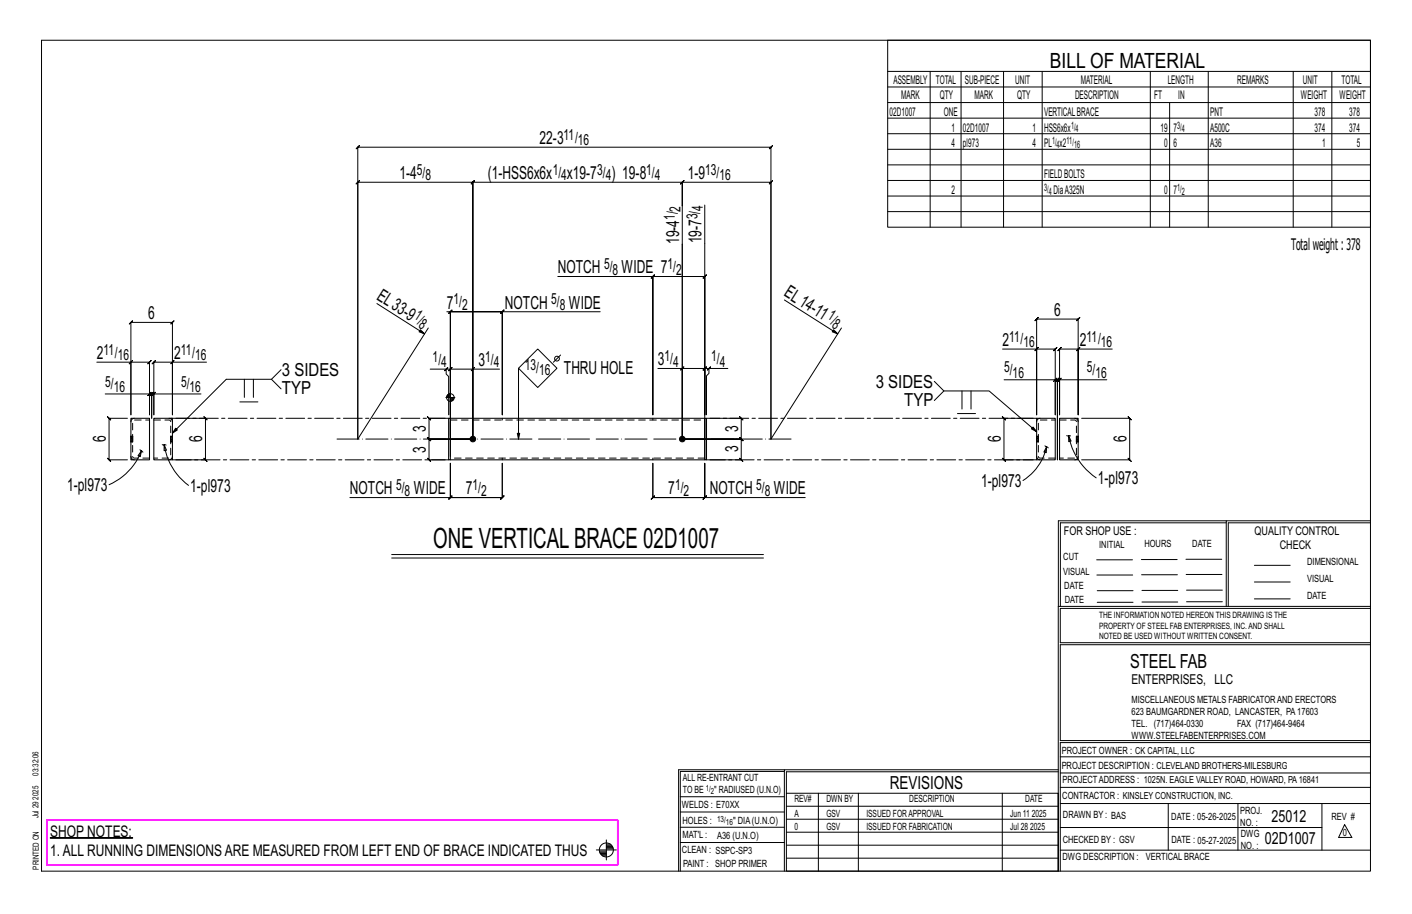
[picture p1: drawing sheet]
<svg xmlns="http://www.w3.org/2000/svg" width="432mm" height="279mm" viewBox="0 0 432 279" stroke-linecap="round" stroke-linejoin="round" font-family="sans-serif">
<g fill="#000" stroke="#000" stroke-width=".31">
<path d="M15.4 256.1h25.2v.1h-25.2z"/>
<circle cx="144.6" cy="134.2" r=".86"/>
<circle cx="208.6" cy="134.2" r=".86"/>
</g>
<g fill="none" stroke="#000" stroke-width=".31">
<path d="M12.7 12.3h406.4v254h-406.4zM271.5 12.3h147.6v57.2h-147.6zM271.5 21.8h147.6M271.5 26.6h147.6M271.5 31.4h147.6M271.5 36.1h147.6M284.5 21.8v47.7M293.9 21.8v47.7M306.9 21.8v47.7M318.7 21.8v47.7M351.8 21.8v47.7M357.7 31.4v38.1"/>
<path d="M369.5 21.8v47.7M395.5 21.8v47.7M407.3 21.8v47.7M271.5 40.9h147.6M271.5 45.6h147.6M271.5 50.4h147.6M271.5 55.2h147.6M271.5 59.9h147.6M208.6 74.7v59.5zM208.6 62.9v71.3v-21.6h-7.4M215.5 62.7v64.1M271.5 64.7h147.6"/>
<path d="M115.3 92.8l14.5 9.3-1.6-.7 .4-.6 1.2 1.3M136.6 95.3h1.1v31.5v-31.5M137.2 95.8l1-1zM137.7 95.3l-.5 .5 1-1zM153.6 95.3l.5-.5-1 1zM153.6 95.3h-15.9h15.9l-.5 .5 1-1-.5 .5v31.5v-31.5h29.9M170.6 84.5h29v42.3v-42.3l-.5 .5 1-1-.5 .5h15.9l-.5 .5 1-1-.5 .5v42.3M199.6 84.5h15.9l-.5 .5 1-1-.5 .5v42.3M200.1 84l-1 1zM239.9 91.7l16.3 10.4-1.7-.7 .4-.6 1.3 1.3M29.6 110.7h10.4v16.1v-28.2l-.5 .5 1-1-.5 .5h12.7l-.5 .5 1-1-.5 .5v28.2v-16.1h10.5M40 110.7l-.5 .5 1-1z"/>
<path d="M40 110.7h5.7l-.5 .5 1-1-.5 .5v16.1v-6.4h-13.5M52.7 110.7l.5-.5-1 1zM52.7 110.7h-5.7l.5-.5-1 1 .5-.5v16.1v-6.4h14.5M74.7 115.9v5.6M77.5 115.9v5.6M83 115.9l3 3M86 113l-3 2.9h-13.8l-16.5 16.5 1-1.5 .5 .5-1.5 1M131 100.3l-21.6 33.9M131.6 112.8h4.8v1.5l.8 .8v11.7M136.4 112.8l.5-.5-1 1zM136.4 112.8h1.3l-.5 .5 1-1-.5 .8M144.6 112.8h-6.9l.5-.5-1 1 .5-.5v21.4"/>
<path d="M145.1 112.3l-1 1zM152.8 112.8h-8.2v21.4M158.6 112.6v21.6l-.4-1.7h.7l-.3 1.7M164.4 106.7l5.9 5.9-5.9 5.9-5.8-5.9zM171.4 108.5l-2.2 2.2M208.6 112.6h6.9l-.5 .5 1-1-.5 .5v21.6M209.1 112.1l-1 1zM216.8 112.6h-1.3l.5-.5-1 1 .5-.5v14.2M217.3 112.1l-1 1zM222.6 112.6h-5.8v1.5l-.7 .8v11.9M257.3 100.3l-21.5 33.9M285.7 116.6l2.9 2.9h13.9l14.5 12.5-1.6-.9 .5-.6 1.1 1.5"/>
<path d="M288.6 119.5l-2.9 2.9M294.2 119.5v5.5M296.9 119.5v5.5M306.6 106.7h10.4v20.1v-29.3l-.5 .5 1-1-.5 .5h12.7l-.5 .5 1-1-.5 .5v29.3v-20.1h10.4M316.5 107.2l1-1zM317 106.7h5.7l-.5 .5 1-1-.5 .5v20.1v-10.7h-15.6M322.2 116.6l1-1zM322.7 116.1h.7l-.5 .5 1-1-.5 .5v24.5v-24.5l-.5 .5 1-1-.5 .5h.6M324 116.1l.5-.5-1 1zM329.2 107.2l1-1zM329.7 106.7h-5.7l.5-.5-1 1 .5-.5v20.1v-10.7h14.5M39 127.9h-5.6l-.5-.5 1 1-.5-.5v12.7l-.5-.5 1 1-.5-.5h5.6"/>
<path d="M42.8 137.5l.5 .4M43.3 137.9l-.4 1.7-.7-.3zM43.3 137.9a18.7 18.7 0 0 1-9.9 10.3M43.3 137.9l.4 .4M45.2 120.9l1-1zM45.7 120.4h.7l-.5 .5 1-1-.5 .5v7.5v-7.5l-.5 .5 1-1-.5 .5h.6M47 120.4l.5-.5-1 1zM49.6 135.9l.6 .1M50.2 136l.7 1.6-.7 .2zM50.2 136a18.9 18.9 0 0 0 7.5 12.4M50.2 136l.6 .1M53.8 127.9h9l-.5-.5 1 1-.5-.5v12.7l-.5-.5 1 1-.5-.5h-9"/>
<path d="M73.3 122.9h5.6M109.4 134.2v-89.2l-.5 .5 1-1-.5 .5h126.4l-.5 .5 1-1-.5 .5v89.2M109.4 134.2v-78.5l-.5 .5 1-1-.5 .5h35.2l-.5 .5 1-1-.5 .5v78.5v-78.5l-.5 .5 1-1-.5 .5h64l-.5 .5 1-1-.5 .5v7.2v-7.2l-.5 .5 1-1-.5 .5h27.2l-.5 .5 1-1-.5 .5v78.5M136.1 127.9h-4.9l-.5-.5 1 1-.5-.5v6.3l-.5-.5 1 1-.5-.5h13.4h-13.4l-.5-.5 1 1-.5-.5v6.4l-.5-.5 1 1-.5-.5h4.9M136.3 121.5h2.8M136.7 121v.5M136.9 120.7v.8M137.1 120.5v1M137.3 120.4v1.1M137.5 120.4v1.1M137.7 120.1v13.1M137.9 121.5v1.2"/>
<path d="M138.1 121.5v1.1M138.4 121.5v1M138.6 121.5v.8M138.8 121.5v.5M217.1 127.9h9.6l-.5-.5 1 1-.5-.5v6.3l-.5-.5 1 1-.5-.5h-18.1h18.1l-.5-.5 1 1-.5-.5v6.4l-.5-.5 1 1-.5-.5h-9.6M292.8 126.4h5.5M316 127.9h-9l-.5-.5 1 1-.5-.5v12.7l-.5-.5 1 1-.5-.5h9M319.6 136.3l.5 .3M320.1 136.6l-.2 1.8-.7-.2zM320.1 136.6a16.4 16.4 0 0 1-7.3 10.3M320.1 136.6l.5 .3M326.2 133.2h.6"/>
<path d="M326.8 133.2l.8 1.6-.8 .2zM326.8 133.2a20.1 20.1 0 0 0 8.4 12.9M326.8 133.2l.6 .1M330.8 127.9h14.7l-.5-.5 1 1-.5-.5v12.7l-.5-.5 1 1-.5-.5h-14.7M107 152.1h30.7v-10.5v10.5l-.5 .5 1-1-.5 .5h15.9l-.5 .5 1-1-.5 .5v-10.5v10.5l.5-.5-1 1 .5-.5h-15.9M137.2 152.6l1-1zM215.5 152.1l.5-.5-1 1zM215.5 152.1h-15.9l.5-.5-1 1 .5-.5v-10.5v10.5l-.5 .5 1-1-.5 .5h15.9l-.5 .5 1-1-.5 .5v-10.5v10.5h30.7M375 159.8h-50.7v25.6M375 159.2h-51.3l-.1 107.1M419.1 159.2h-44.1v26.2M419.1 159.8h-43.5v25.6"/>
<path d="M119.8 169.5h113.7M119.8 170.6h113.7M335.4 171.1h10.9M335.4 175.8h11M349 171h11M349.1 175.7h11M362.7 171h10.9M362.7 175.6h11M383.6 172.8h11M383.6 177.9h11M323.7 185.4h95.4M335.5 184.1h11"/>
<path d="M335.5 180.6h11M349.2 184h11M349.2 180.5h11M362.9 180.4h10.9M362.9 184h10.9M383.6 183.1h11M419.1 186h-94.9v10.5h94.9M419.1 197.1h-94.9v29.3h94.9v.6h-94.9v39.3M239.9 235.8h-31.9v30.5M239.9 235.3h-32.4v31M323.6 235.3h-83.7v31M323.6 235.9h-83.1v6.6"/>
<path d="M324.2 236.3h94.9M324.2 231.4h94.9M182.4 259.8h6.1M185.4 256.8v6.1M185.4 258.7h1.9M185.4 258.4h1.6M185.4 259.5h2.1M185.4 259.1h2M185.4 258h1.2M208 252.9h31.9M208 257.5h31.9M208 243.6h31.9"/>
<path d="M208 248.2h31.9M240.5 242.5h83.1v23.8h-83.1zM240.5 258.4h83.1M240.5 254.4h83.1M240.5 250.4h83.1M240.5 246.5h83.1M250.3 242.5v23.8M262.5 242.5v23.8M306.5 242.5v23.8M324.2 253h80.1M324.2 245.6h94.9M324.2 259.9h94.9"/>
<path d="M324.2 240.7h94.9M357.3 245.6v14.3M378.6 245.6v14.3M404.3 245.6v14.3M411.2 252.1l2.2 3.9h-4zM183.3 260.2h2.1M183.4 260.5h2M183.5 260.9h1.9M183.8 261.3h1.6M184.3 261.6h1.1M240.5 262.3h83.1"/>
<circle cx="170.3" cy="109.6" r=".74"/>
<circle cx="137.7" cy="121.5" r="1.16"/>
<circle cx="185.4" cy="259.8" r="2.14"/>
</g>
<path d="M14.3 250.7h174.6v13.7h-174.6z" fill="none" stroke="#f0f" stroke-width=".5"/>
<g fill="none" stroke="#000" stroke-width=".32">
<path d="M40 133.4h.1M40 135.1h.1M40 127.9h5.7v12.7h-5.7zM40.6 133.4h.1M40.6 135.1h.1M47 127.9h5.7v12.7h-5.7zM52.2 133.4h.1M52.2 135.1h.1M52.7 133.4h.1M52.7 135.1h.1M137.2 127.9h.5v12.7h-.5zM137.7 127.9h77.8v12.7h-77.8"/>
<path d="M137.7 128.9v10.6M215.5 127.9h.6v12.7h-.6zM317 133.4h.1M317 135.1h.1M317 127.9h5.7v12.7h-5.7zM317.5 133.4h.1M317.5 135.1h.1M324 127.9h5.7v12.7h-5.7zM329.2 133.4h.1M329.2 135.1h.1M329.7 133.4h.1M329.7 135.1h.1"/>
</g>
<g fill="none" stroke="#000" stroke-width=".31" stroke-dasharray="2 1.4">
<path d="M40 133.9h.6v.3h-.6zM40 133.9v-.3h.6v.3M40 133.6v-.2h.6v.2M40 133.4h.1M40 135.1v-.1M40 134.8v.2l.6 .1M40 134.5v.3h.6v.2M40 134.2v.3h.6v.3M40 139.5a1.06 1.06 0 0 0 1.1 1.1M40 135.1h.6M40.6 133.4h-.6M40.6 133.4h.1"/>
<path d="M40.6 134.2v.3M41.1 127.9a1.06 1.06 0 0 0-1.1 1M47 128.4h4.7l.3 .2 .2 .3v10.8l-.5 .3h-4.7M52.2 134.2h.5v.3h-.5zM52.2 135.1v-.1M52.2 134.2v-.3M52.2 135.1h.5M52.7 128.9a1.06 1.06 0 0 0-1-1M52.7 133.4h-.5M52.7 134.5v.3h-.5v-.3M52.7 134.8v.2h-.5v-.2M52.7 135v.1"/>
<path d="M52.7 133.4h.1M52.7 133.6v-.2h-.5M52.7 133.9v-.3h-.5v-.2M52.7 134.2v-.3h-.5v-.3M137.7 128.4h77.8M153.6 127.9v.5M199.6 128.4v-.5M317 133.9h.6v.3h-.6zM317 133.9v-.3h.6v.3M317 133.6v-.2h.6v.2M317 133.4h.1M317 135.1v-.1"/>
<path d="M317 134.8v.2l.6 .1M317 134.5v.3h.6v.2M317 134.2v.3h.6v.3M317 139.5a1.06 1.06 0 0 0 1.1 1.1M317 135.1h.5M317.5 133.4h-.5M317.6 133.4h.1M317.6 134.2v.3M318.1 127.9a1.06 1.06 0 0 0-1.1 1M324 128.4h4.7l.3 .2 .2 .3-.1 10.8-.4 .3h-4.7M329.2 134.2h.5v.3h-.5zM329.2 135.1v-.1"/>
<path d="M329.2 134.2v-.3M329.2 135.1h.5M329.7 128.9a1.06 1.06 0 0 0-1-1M329.7 133.4h-.5M329.7 134.5v.3h-.5v-.3M329.7 134.8v.2h-.5v-.2M329.7 135v.1M329.7 133.4h.1M329.7 133.6v-.2h-.5M329.7 133.9v-.3h-.5v-.2M329.7 134.2v-.3h-.5v-.3M45.7 140h-4.6l-.4-.1-.1-.4v-10.8l.5-.3h4.6"/>
<path d="M51.7 140.6a1.06 1.06 0 0 0 1-1.1M153.6 140v.6M199.6 140.6v-.6M215.5 140h-77.8M322.7 140h-4.6l-.4-.1-.2-.4 .1-10.8 .5-.3h4.6M328.7 140.6a1.06 1.06 0 0 0 1-1.1"/>
</g>
<path d="M103.1 134.2h139" fill="none" stroke="#000" stroke-width=".31" stroke-dasharray="6.8 1 0 1"/>
<path d="M137.2 127.9h-85.5M317 127.9h-100.9M52.7 140.6h84.5M216.1 140.6h100.9" fill="none" stroke="#000" stroke-width=".31" stroke-dasharray="5.8 1 1 1"/>
<text font-size="8.6" x="132.5" y="167.6">ONE VERTICALBRACE 02D1007</text>
<text font-size="6.4" x="321.1" y="20.7">BILL OF MATERIAL</text>
<text font-size="5.9" x="345.6" y="204.1">STEEL FAB</text>
<g font-size="5.5">
<text x="165" y="44">22-3</text>
<text x="122.2" y="54.7">1-4</text>
<text x="149.2" y="54.7">(1-HSS6x6x</text>
<text x="173.4" y="54.7">x19-7</text>
<text x="187" y="54.7">) 19-8</text>
<text x="210.3" y="54.7">1-9</text>
<text x="207.7" y="74.7" transform="rotate(-90 207.7 74.7)">19-4</text>
<text x="214.5" y="74.4" transform="rotate(-90 214.5 74.4)">19-7</text>
<text x="170.6" y="83.5">NOTCH</text>
<text x="190.1" y="83.5">WIDE 7</text>
<text x="114.9" y="91.4" transform="rotate(32 114.9 91.4)">EL3 -9</text>
<text x="136.6" y="94.3">7</text>
<text x="154.4" y="94.3">NOTCH</text>
<text x="173.9" y="94.3">WIDE</text>
<text x="239.5" y="90.3" transform="rotate(32 239.5 90.3)">EL14-11</text>
<text x="45.4" y="97.6">6</text>
<text x="322.3" y="96.5">6</text>
<text x="306.6" y="105.7">2</text>
<text x="330.2" y="105.7">2</text>
<text x="29.6" y="109.7">2</text>
<text x="53.3" y="109.7">2</text>
<text x="146.4" y="111.8">3</text>
<text x="201.2" y="111.6">3</text>
<text x="86.2" y="115">3 SIDES</text>
<text x="172.4" y="114.3">THRU HOLE</text>
<text x="267.8" y="118.5">3 SIDES</text>
<text x="86.2" y="120.5">TYP</text>
<text x="276.5" y="124">TYP</text>
<text x="32.4" y="135.2" transform="rotate(-90 32.4 135.2)">6</text>
<text x="61.8" y="135.2" transform="rotate(-90 61.8 135.2)">6</text>
<text x="130.2" y="132.1" transform="rotate(-90 130.2 132.1)">3</text>
<text x="225.7" y="132.1" transform="rotate(-90 225.7 132.1)">3</text>
<text x="306" y="135.2" transform="rotate(-90 306 135.2)">6</text>
<text x="344.5" y="135.2" transform="rotate(-90 344.5 135.2)">6</text>
<text x="130.2" y="138.4" transform="rotate(-90 130.2 138.4)">3</text>
<text x="225.7" y="138.1" transform="rotate(-90 225.7 138.1)">3</text>
<text x="300" y="148.8">1-pl973</text>
<text x="335.7" y="148">1-pl973</text>
<text x="20.5" y="150.1">1-pl973</text>
<text x="58.2" y="150.3">1-pl973</text>
<text x="107" y="151.1">NOTCH</text>
<text x="126.5" y="151.1">WIDE</text>
<text x="142.5" y="151.1">7</text>
<text x="204.4" y="151.1">7</text>
<text x="217.1" y="151.1">NOTCH</text>
<text x="236.6" y="151.1">WIDE</text>
<text x="272.2" y="241.1">REVISIONS</text>
</g>
<g font-size="5.1">
<text x="388.9" y="251.3">25012</text>
<text x="386.8" y="258.1">02D1007</text>
</g>
<g font-size="4.9">
<text x="394.8" y="76.4">Totalweight : 378</text>
<text x="15.4" y="255.8">SHOP NOTES:</text>
<text x="15.4" y="261.6">1.ALL RUNNING DIMENSIONSARE MEASURED FROM LEFT END OF BRACE INDICATED THUS</text>
</g>
<g font-size="4.7">
<text x="172.4" y="42.8">11/</text>
<text x="176.7" y="44.4">16</text>
<text x="127.5" y="53.5">5/</text>
<text x="169" y="53.5">1/</text>
<text x="182.6" y="53.5">3/</text>
<text x="197.6" y="53.5">1/</text>
<text x="215.7" y="53.5">13/</text>
<text x="130.1" y="55.1">8</text>
<text x="171.6" y="55.1">4</text>
<text x="185.2" y="55.1">4</text>
<text x="200.2" y="55.1">4</text>
<text x="220" y="55.1">16</text>
<text x="208.1" y="64.7" transform="rotate(-90 208.1 64.7)">2</text>
<text x="214.9" y="64.4" transform="rotate(-90 214.9 64.4)">4</text>
<text x="206.4" y="67.3" transform="rotate(-90 206.4 67.3)">1/</text>
<text x="213.3" y="67" transform="rotate(-90 213.3 67)">3/</text>
<text x="184.7" y="82.3">5/</text>
<text x="187.3" y="83.9">8</text>
<text x="204.2" y="82.3">1/</text>
<text x="206.8" y="83.9">2</text>
<text x="138.7" y="93.1">1/</text>
<text x="141.3" y="94.7">2</text>
<text x="168.5" y="93.1">5/</text>
<text x="171.2" y="94.7">8</text>
<text x="126.5" y="97.3" transform="rotate(32 126.5 97.3)">1/</text>
<text x="127.8" y="100.1" transform="rotate(32 127.8 100.1)">8</text>
<text x="252.8" y="97.3" transform="rotate(32 252.8 97.3)">1/</text>
<text x="254.1" y="100.1" transform="rotate(32 254.1 100.1)">8</text>
<text x="308.6" y="104.5">11/</text>
<text x="313" y="106.1">16</text>
<text x="332.3" y="104.5">11/</text>
<text x="336.6" y="106.1">16</text>
<text x="31.7" y="108.5">11/</text>
<text x="36" y="110.1">16</text>
<text x="55.3" y="108.5">11/</text>
<text x="59.7" y="110.1">16</text>
<text x="132.3" y="110.6">1/</text>
<text x="134.9" y="112.3">4</text>
<text x="148.4" y="110.6">1/</text>
<text x="151" y="112.3">4</text>
<text x="160.5" y="113.1">13/</text>
<text x="203.2" y="110.4">1/</text>
<text x="205.8" y="112.1">4</text>
<text x="217.5" y="110.4">1/</text>
<text x="220.1" y="112.1">4</text>
<text x="307.1" y="113.9">5/</text>
<text x="332.4" y="113.9">5/</text>
<text x="32.2" y="118.2">5/</text>
<text x="34.8" y="119.9">16</text>
<text x="55.4" y="118.2">5/</text>
<text x="58" y="119.9">16</text>
<text x="164.9" y="114.8">16</text>
<text x="309.7" y="115.5">16</text>
<text x="335" y="115.5">16</text>
<text x="121.1" y="149.9">5/</text>
<text x="144.5" y="149.9">1/</text>
<text x="206.4" y="149.9">1/</text>
<text x="231.2" y="149.9">5/</text>
<text x="123.7" y="151.5">8</text>
<text x="147.1" y="151.5">2</text>
<text x="209" y="151.5">2</text>
<text x="233.9" y="151.5">8</text>
</g>
<text font-size="4.2" x="346" y="209.1">ENTERPRISES, LLC</text>
<g font-size="3.7">
<text x="273.2" y="25.6">ASSEMBLY</text>
<text x="286.2" y="25.6">TOTAL</text>
<text x="295.1" y="25.6">SUB-PIECE</text>
<text x="310.4" y="25.6">UNIT</text>
<text x="330.5" y="25.6">MATERIAL</text>
<text x="357.1" y="25.6">LENGTH</text>
<text x="378.3" y="25.6">REMARKS</text>
<text x="398.4" y="25.6">UNIT</text>
<text x="410.2" y="25.6">TOTAL</text>
<text x="272.1" y="35.5">02D1007</text>
<text x="275.6" y="30.4">MARK</text>
<text x="287.4" y="30.4">QTY</text>
<text x="288.6" y="35.5">ONE</text>
<text x="298" y="30.4">MARK</text>
<text x="311" y="30.4">QTY</text>
<text x="319.3" y="35.5">VERTICALBRACE</text>
<text x="328.7" y="30.4">DESCRIPTION</text>
<text x="353" y="30.4">FT</text>
<text x="360.3" y="30.4">IN</text>
<text x="370.1" y="35.5">PNT</text>
<text x="397.8" y="30.4">WEIGHT</text>
<text x="402" y="35.5">378</text>
<text x="409.6" y="30.4">WEIGHT</text>
<text x="412.6" y="35.5">378</text>
<text x="290.9" y="40.2">1</text>
<text x="294.5" y="40.2">02D1007</text>
<text x="315.8" y="40.2">1</text>
<text x="319.3" y="40.2">HSS6x6x</text>
<text x="354.9" y="40.2">19</text>
<text x="358.9" y="40.2">7</text>
<text x="370.1" y="40.2">A500C</text>
<text x="402" y="40.2">374</text>
<text x="412.6" y="40.2">374</text>
<text x="290.9" y="45">4</text>
<text x="294.5" y="45">pl973</text>
<text x="315.8" y="45">4</text>
<text x="319.3" y="45">PL x2</text>
<text x="356" y="45">0</text>
<text x="358.9" y="45">6</text>
<text x="370.1" y="45">A36</text>
<text x="404.3" y="45">1</text>
<text x="415" y="45">5</text>
<text x="290.9" y="59.3">2</text>
<text x="319.3" y="54.5">FIELDBOLTS</text>
<text x="322.2" y="59.3">DiaA325N</text>
<text x="356" y="59.3">0</text>
<text x="358.9" y="59.3">7</text>
<text x="325.3" y="163.4">FOR SHOP USE :</text>
<text x="383.7" y="163.4">QUALITY CONTROL</text>
<text x="391.4" y="167.8">CHECK</text>
</g>
<g font-size="3.1">
<text x="327.5" y="39.4">1/</text>
<text x="328.9" y="40.5">4</text>
<text x="360" y="39.4">3/</text>
<text x="361.4" y="40.5">4</text>
<text x="321.7" y="44.1">1/</text>
<text x="323.1" y="45.3">4</text>
<text x="326.1" y="44.1">11/</text>
<text x="328.5" y="45.3">16</text>
<text x="319.3" y="58.4">3/</text>
<text x="320.7" y="59.5">4</text>
<text x="360" y="58.4">1/</text>
<text x="361.4" y="59.5">2</text>
<text x="336.2" y="167.4">INITIAL</text>
<text x="350" y="167.1">HOURS</text>
<text x="364.6" y="167.2">DATE</text>
<text x="325.2" y="171.3">CUT</text>
<text x="399.8" y="172.8">DIMENSIONAL</text>
<text x="325.1" y="175.8">VISUAL</text>
<text x="399.8" y="177.9">VISUAL</text>
<text x="325.5" y="180">DATE</text>
<text x="325.7" y="184.4">DATE</text>
<text x="399.8" y="183.1">DATE</text>
<text x="346" y="215">MISCELLANEOUS METALS FABRICATORAND ERECTORS</text>
<text x="346" y="218.6">623 BAUMGARDNER ROAD, LANCASTER, PA17603</text>
<text x="346" y="225.8">WWW.STEELFABENTERPRISES.COM</text>
<text x="346" y="222.2">TEL. (717)464-0330</text>
<text x="378.3" y="222.2">FAX (717)464-9464</text>
<text x="324.7" y="230.5">PROJECT OWNER : CK CAPITAL, LLC</text>
<text x="208.8" y="238.8">ALL RE-ENTRANT CUT</text>
<text x="324.7" y="235.1">PROJECT DESCRIPTION : CLEVELAND BROTHERS-MILESBURG</text>
<text x="324.9" y="239.5">PROJECTADDRESS : 1025N. EAGLE VALLEY ROAD, HOWARD, PA16841</text>
<text x="208.8" y="242.5">TO BE</text>
<text x="218.4" y="242.5">&quot; RADIUSED (U.N.O)</text>
<text x="242.9" y="245.3">REV#</text>
<text x="252.7" y="245.3">DWN BY</text>
<text x="278.1" y="245.3">DESCRIPTION</text>
<text x="313.5" y="245.3">DATE</text>
<text x="324.9" y="244.2">CONTRACTOR : KINSLEY CONSTRUCTION, INC.</text>
<text x="208.5" y="247">WELDS : E70XX</text>
<text x="208.7" y="251.7">HOLES :</text>
<text x="224.2" y="251.8">&quot; DIA(U.N.O)</text>
<text x="242.9" y="249.9">A</text>
<text x="252.7" y="249.9">GSV</text>
<text x="264.9" y="249.9">ISSUED FORAPPROVAL</text>
<text x="309" y="249.9">Jun 11</text>
<text x="315.5" y="249.9">2025</text>
<text x="325.1" y="250">DRAWN BY : BAS</text>
<text x="358.2" y="250.5">DATE : 05-26-2025</text>
<text x="379.3" y="248.9">PROJ.</text>
<text x="407.2" y="250.5">REV #</text>
<text x="208.7" y="256.3">MAT'L :</text>
<text x="219.3" y="256.4">A36 (U.N.O)</text>
<text x="242.9" y="253.8">0</text>
<text x="252.7" y="253.8">GSV</text>
<text x="264.9" y="253.8">ISSUED FOR FABRICATION</text>
<text x="309" y="253.8">Jul 28</text>
<text x="315" y="253.8">2025</text>
<text x="325" y="257.6">CHECKED BY : GSV</text>
<text x="358.3" y="257.7">DATE : 05-27-2025</text>
<text x="379.3" y="252.5">NO. :</text>
<text x="379.5" y="255.9">DWG</text>
<text x="410.6" y="255.5">0</text>
<text x="208.6" y="260.7">CLEAN : SSPC-SP3</text>
<text x="324.9" y="262.9">DWG DESCRIPTION :</text>
<text x="350.4" y="263">VERTICAL BRACE</text>
<text x="379.5" y="259.5">NO. :</text>
<text x="208.9" y="265">PAINT : SHOP PRIMER</text>
</g>
<g font-size="2.7">
<text x="336.1" y="189">THE INFORMATION NOTED HEREON THIS DRAWING IS THE</text>
<text x="336.1" y="195.4">NOTED BE USED WITHOUT WRITTEN CONSENT.</text>
<text x="336.1" y="192.2">PROPERTY OF STEEL FAB ENTERPRISES, INC.AND SHALL</text>
</g>
<g font-size="2.6">
<text x="215.9" y="241.8">1/</text>
<text x="217.4" y="242.7">2</text>
<text x="219.3" y="251.1">13/</text>
<text x="222" y="252.1">16</text>
</g>
<g font-size="2.5">
<text x="11.7" y="237.1" transform="rotate(-90 11.7 237.1)">03:32:06</text>
<text x="11.8" y="244.4" transform="rotate(-90 11.8 244.4)">2025</text>
<text x="11.8" y="250.1" transform="rotate(-90 11.8 250.1)">Jul 29</text>
<text x="11.9" y="265.8" transform="rotate(-90 11.9 265.8)">PRINTED ON</text>
</g>
</svg>
